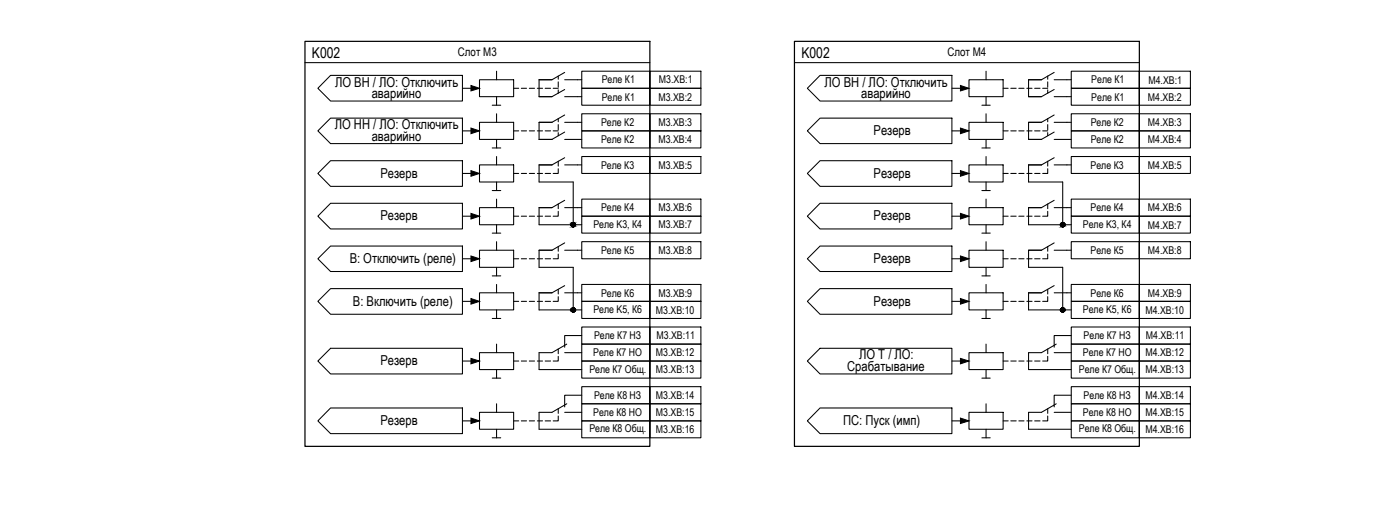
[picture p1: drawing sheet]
<svg xmlns="http://www.w3.org/2000/svg" width="340mm" height="128mm" viewBox="0 0 340 128" stroke-linecap="round" stroke-linejoin="round" font-family="sans-serif">
<path d="M74.1 10h83.8v98.3h-83.8zM193.1 10h83.8v98.3h-83.8z" fill="none" stroke="#000" stroke-width=".3"/>
<!-- layer: 0 -->
<g fill="none" stroke="#000" stroke-width=".25">
<path d="M74.1 15.2h83.8M116.5 19.3h8.3v4.2h-8.3zM120.7 17.3v2M134.1 19.3h-3.1v4.2h3.1M135.7 18.5v.7M135.7 19.9v1.3M140.3 19.3h1.1M141.4 17.3h16.5v4.1h-16.5zM157.9 17.3h12.4v4.1h-12.4zM193.1 15.2h83.8M235.5 19.3h8.3v4.2h-8.3zM239.6 17.3v2"/>
<path d="M253.1 19.3h-3.1v4.2h3.1M254.6 18.5v.7M254.6 19.9v1.3M259.3 19.3h1M260.3 17.3h16.6v4.1h-16.6zM276.9 17.3h12.4v4.1h-12.4zM112.4 31.7h3.1M112.4 21.4h3.1M116.5 29.7h8.3v4.1h-8.3zM119.6 35.9h2.1M119.6 25.5h2.1M120.7 23.5v2"/>
<path d="M120.7 27.6v2.1M120.7 33.8v2.1M120.7 38v2M124.8 31.7h1.3M124.8 21.4h1.3M126.7 31.7h1.3M126.7 21.4h1.3M128.6 31.7h1.3M128.6 21.4h1.3M130.6 31.7h1.3M130.6 21.4h1.3M132.5 31.7h1.3"/>
<path d="M132.5 21.4h1.3M134.1 29.7h-3.1v4.1h3.1M134.4 31.7h1.3M134.4 21.4h1.3M135.7 21.8v.8M135.7 28.8v.7M135.7 30.2v1.3M135.7 32.2v.7M135.7 39.1v1.2M140.3 33.8h1.1M140.3 29.7h1.1M140.3 23.5h1.1"/>
<path d="M141.4 38h16.5v4.1h-16.5zM141.4 27.6h16.5v4.1h-16.5zM141.4 31.7h16.5v4.2h-16.5zM141.4 21.4h16.5v4.1h-16.5zM157.9 38h12.4v4.1h-12.4zM157.9 27.6h12.4v4.1h-12.4zM157.9 31.7h12.4v4.2h-12.4zM157.9 21.4h12.4v4.1h-12.4zM231.3 31.7h3.2M231.3 21.4h3.2M235.5 29.7h8.3v4.1h-8.3zM238.6 35.9h2.1"/>
<path d="M238.6 25.5h2.1M239.6 23.5v2M239.6 27.6v2.1M239.6 33.8v2.1M239.6 38v2M243.8 31.7h1.2M243.8 21.4h1.2M245.6 31.7h1.4M245.6 21.4h1.4M247.6 31.7h1.3M247.6 21.4h1.3M249.5 31.7h1.3"/>
<path d="M249.5 21.4h1.3M251.4 31.7h1.4M251.4 21.4h1.4M253.1 29.7h-3.1v4.1h3.1M253.4 31.7h1.2M253.4 21.4h1.2M254.6 21.8v.8M254.6 28.8v.7M254.6 30.2v1.3M254.6 32.2v.7M254.6 39.1v1.2M259.3 33.8h1"/>
<path d="M259.3 29.7h1M259.3 23.5h1M260.3 38h16.6v4.1h-16.6zM260.3 27.6h16.6v4.1h-16.6zM260.3 31.7h16.6v4.2h-16.6zM260.3 21.4h16.6v4.1h-16.6zM276.9 38h12.4v4.1h-12.4zM276.9 27.6h12.4v4.1h-12.4zM276.9 31.7h12.4v4.2h-12.4zM276.9 21.4h12.4v4.1h-12.4zM112.4 52.5h3.1M112.4 42.1h3.1"/>
<path d="M116.5 50.4h8.3v4.1h-8.3zM116.5 40h8.3v4.2h-8.3zM119.6 56.6h2.1M119.6 46.2h2.1M120.7 44.2v2M120.7 48.3v2.1M120.7 54.5v2.1M120.7 58.6v2.1M124.8 52.5h1.3M124.8 42.1h1.3M126.7 52.5h1.3M126.7 42.1h1.3"/>
<path d="M128.6 52.5h1.3M128.6 42.1h1.3M130.6 52.5h1.3M130.6 42.1h1.3M132.5 52.5h1.3M132.5 42.1h1.3M134.1 40h-3.1v4.2h8.3v10.3M134.1 50.4h-3.1v4.1h10.4M135.7 51.3v1.2h-1.3M135.7 40.9v1.2h-1.3M135.7 49.5v1.1M135.7 59.8v1.2"/>
<path d="M140.3 50.4h1.1M140.3 40h1.1M141.4 58.6h16.5v4.2h-16.5zM141.4 48.3h16.5v4.2h-16.5zM141.4 52.5h16.5v4.1h-16.5zM157.9 58.6h12.4v4.2h-12.4zM157.9 48.3h12.4v4.2h-12.4zM157.9 52.5h12.4v4.1h-12.4zM231.3 52.5h3.2M231.3 42.1h3.2M235.5 50.4h8.3v4.1h-8.3zM235.5 40h8.3v4.2h-8.3z"/>
<path d="M238.6 56.6h2.1M238.6 46.2h2.1M239.6 44.2v2M239.6 48.3v2.1M239.6 54.5v2.1M239.6 58.6v2.1M243.8 52.5h1.2M243.8 42.1h1.2M245.6 52.5h1.4M245.6 42.1h1.4M247.6 52.5h1.3M247.6 42.1h1.3"/>
<path d="M249.5 52.5h1.3M249.5 42.1h1.3M251.4 52.5h1.4M251.4 42.1h1.4M253.1 50.4h-3.1v4.1h10.3M253.1 40h-3.1v4.2h8.3v10.3M254.6 51.3v1.2h-1.2M254.6 40.9v1.2h-1.2M254.6 49.5v1.1M254.6 59.8v1.2M259.3 50.4h1M259.3 40h1"/>
<path d="M260.3 58.6h16.6v4.2h-16.6zM260.3 48.3h16.6v4.2h-16.6zM260.3 52.5h16.6v4.1h-16.6zM276.9 58.6h12.4v4.2h-12.4zM276.9 48.3h12.4v4.2h-12.4zM276.9 52.5h12.4v4.1h-12.4zM112.4 73.1h3.1M112.4 62.8h3.1M116.5 71h8.3v4.2h-8.3zM116.5 60.7h8.3v4.2h-8.3zM119.6 77.3h2.1M119.6 66.9h2.1"/>
<path d="M120.7 64.9v2M120.7 69v2M120.7 75.2v2.1M124.8 73.1h1.3M124.8 62.8h1.3M126.7 73.1h1.3M126.7 62.8h1.3M128.6 73.1h1.3M128.6 62.8h1.3M130.6 73.1h1.3M130.6 62.8h1.3M132.5 73.1h1.3"/>
<path d="M132.5 62.8h1.3M134.1 60.7h-3.1v4.2h8.3v10.3M134.1 71h-3.1v4.2h10.4M135.7 72v1.1h-1.3M135.7 61.6v1.2h-1.3M135.7 70.2v1.1M140.3 71h1.1M140.3 60.7h1.1M141.4 79.3h16.5v4.2h-16.5zM141.4 69h16.5v4.1h-16.5zM141.4 73.1h16.5v4.2h-16.5zM157.9 79.3h12.4v4.2h-12.4z"/>
<path d="M157.9 69h12.4v4.1h-12.4zM157.9 73.1h12.4v4.2h-12.4zM231.3 73.1h3.2M231.3 62.8h3.2M235.5 71h8.3v4.2h-8.3zM235.5 60.7h8.3v4.2h-8.3zM238.6 77.3h2.1M238.6 66.9h2.1M239.6 64.9v2M239.6 69v2M239.6 75.2v2.1M243.8 73.1h1.2"/>
<path d="M243.8 62.8h1.2M245.6 73.1h1.4M245.6 62.8h1.4M247.6 73.1h1.3M247.6 62.8h1.3M249.5 73.1h1.3M249.5 62.8h1.3M251.4 73.1h1.4M251.4 62.8h1.4M253.1 71h-3.1v4.2h10.3M253.1 60.7h-3.1v4.2h8.3v10.3M254.6 72v1.1h-1.2"/>
<path d="M254.6 61.6v1.2h-1.2M254.6 70.2v1.1M259.3 71h1M259.3 60.7h1M260.3 79.3h16.6v4.2h-16.6zM260.3 69h16.6v4.1h-16.6zM260.3 73.1h16.6v4.2h-16.6zM276.9 79.3h12.4v4.2h-12.4zM276.9 69h12.4v4.1h-12.4zM276.9 73.1h12.4v4.2h-12.4zM80.3 84.5h32.1v6.2h-32.1l-3.1-3.1zM112.4 87.6h3.1"/>
<path d="M116.5 85.6h8.3v4.1h-8.3zM119.6 91.7h2.1M120.7 83.5v2.1M120.7 89.7v2M120.7 98v2M124.8 87.6h1.3M126.7 87.6h1.3M128.6 87.6h1.3M130.6 87.6h1.3M132.5 87.6h1.3M135.7 86.4v1.2h-1.3M135.7 84.7v1.1"/>
<path d="M135.7 99.1v1.2M137.2 85.6h4.2M137.7 98l-3.6 2h-3.1v4.1h10.4M137.7 83.5l-3.6 2.1h-3.1v4.1h10.4M141.4 93.8h16.5v4.2h-16.5zM141.4 98h16.5v4.1h-16.5zM141.4 95.9h-4.2v2.8M141.4 83.5h16.5v4.1h-16.5zM141.4 87.6h16.5v4.1h-16.5zM141.4 81.4h-4.2v2.8M157.9 93.8h12.4v4.2h-12.4zM157.9 98h12.4v4.1h-12.4z"/>
<path d="M157.9 83.5h12.4v4.1h-12.4zM157.9 87.6h12.4v4.1h-12.4zM199.3 84.5h32v6.2h-32l-3.1-3.1zM231.3 87.6h3.2M235.5 85.6h8.3v4.1h-8.3zM238.6 91.7h2.1M239.6 83.5v2.1M239.6 89.7v2M239.6 98v2M243.8 87.6h1.2M245.6 87.6h1.4M247.6 87.6h1.3"/>
<path d="M249.5 87.6h1.3M251.4 87.6h1.4M254.6 86.4v1.2h-1.2M254.6 84.7v1.1M254.6 99.1v1.2M256.2 85.6h4.1M256.7 98l-3.6 2h-3.1v4.1h10.3M256.7 83.5l-3.6 2.1h-3.1v4.1h10.3M260.3 93.8h16.6v4.2h-16.6zM260.3 98h16.6v4.1h-16.6zM260.3 95.9h-4.1v2.8M260.3 83.5h16.6v4.1h-16.6z"/>
<path d="M260.3 87.6h16.6v4.1h-16.6zM260.3 81.4h-4.1v2.8M276.9 93.8h12.4v4.2h-12.4zM276.9 98h12.4v4.1h-12.4zM276.9 83.5h12.4v4.1h-12.4zM276.9 87.6h12.4v4.1h-12.4zM112.4 102.1h3.1M116.5 100h8.3v4.1h-8.3zM119.6 106.2h2.1M120.7 104.1v2.1M124.8 102.1h1.3M126.7 102.1h1.3"/>
<path d="M128.6 102.1h1.3M130.6 102.1h1.3M132.5 102.1h1.3M135.7 100.9v1.2h-1.3M137.2 100h4.2M141.4 102.1h16.5v4.1h-16.5zM157.9 102.1h12.4v4.1h-12.4zM231.3 102.1h3.2M235.5 100h8.3v4.1h-8.3zM238.6 106.2h2.1M239.6 104.1v2.1M243.8 102.1h1.2"/>
<path d="M245.6 102.1h1.4M247.6 102.1h1.3M249.5 102.1h1.3M251.4 102.1h1.4M254.6 100.9v1.2h-1.2M256.2 100h4.1M260.3 102.1h16.6v4.1h-16.6zM276.9 102.1h12.4v4.1h-12.4z"/>
<circle cx="139.3" cy="54.5" r=".53"/>
<circle cx="258.3" cy="54.5" r=".53"/>
<circle cx="139.3" cy="75.2" r=".53"/>
<circle cx="258.3" cy="75.2" r=".53"/>
</g>
<g fill="none" stroke="#000" stroke-width=".25">
<path d="M80.3 18.3h32.1v6.2h-32.1l-3.1-3.1zM137.2 17.6l-3.1 1.7h-3.1M137.2 19.3h3.1M199.3 18.3h32v6.2h-32l-3.1-3.1zM256.2 17.6l-3.1 1.7h-3.1M256.2 19.3h3.1M77.2 31.7l3.1-3h32.1v6.1h-32.1zM137.2 38.3l-3.1 1.7h-3.1M137.2 27.9l-3.1 1.8h-3.1M137.2 29.7h3.1M137.2 32l-3.1 1.8h-3.1M137.2 33.8h3.1"/>
<path d="M137.2 21.7l-3.1 1.8h-3.1M137.2 23.5h3.1M196.2 31.7l3.1-3h32v6.1h-32zM256.2 38.3l-3.1 1.7h-3.1M256.2 27.9l-3.1 1.8h-3.1M256.2 29.7h3.1M256.2 32l-3.1 1.8h-3.1M256.2 33.8h3.1M256.2 21.7l-3.1 1.8h-3.1M256.2 23.5h3.1M77.2 42.1l3.1-3.1h32.1v6.2h-32.1zM80.3 49.3h32.1v6.2h-32.1l-3.1-3z"/>
<path d="M137.2 58.9l-3.1 1.8h-3.1M137.2 48.6l-3.1 1.8h-3.1M137.2 50.4h3.1M137.2 40h3.1M196.2 42.1l3.1-3.1h32v6.2h-32zM199.3 49.3h32v6.2h-32l-3.1-3zM256.2 58.9l-3.1 1.8h-3.1M256.2 48.6l-3.1 1.8h-3.1M256.2 50.4h3.1M256.2 40h3.1M77.2 62.8l3.1-3.1h32.1v6.2h-32.1zM77.2 73.1l3.1-3.1h32.1v6.2h-32.1z"/>
<path d="M137.2 69.3l-3.1 1.7h-3.1M137.2 71h3.1M137.2 60.7h3.1M196.2 62.8l3.1-3.1h32v6.2h-32zM196.2 73.1l3.1-3.1h32v6.2h-32zM256.2 69.3l-3.1 1.7h-3.1M256.2 71h3.1M256.2 60.7h3.1M80.3 99h32.1v6.2h-32.1l-3.1-3.1zM199.3 99h32v6.2h-32l-3.1-3.1z"/>
</g>
<!-- layer: 0 -->
<g fill="#000" stroke="#000" stroke-width=".24">
<path d="M114.5 20.7l2 .7-2 .7zM114.5 31.1l2 .6-2 .7zM233.4 20.7l2.1 .7-2.1 .7zM233.4 31.1l2.1 .6-2.1 .7zM114.5 41.4l2 .7-2 .7zM114.5 51.8l2 .7-2 .6zM139.2 54h.1zM139.2 55h.2zM233.4 41.4l2.1 .7-2.1 .7zM233.4 51.8l2.1 .7-2.1 .6zM258.2 54h.1zM258.1 55h.2z"/>
<path d="M114.5 62.1l2 .7-2 .7zM114.5 72.4l2 .7-2 .7zM139.2 74.7h.1zM139.2 75.7h.2zM233.4 62.1l2.1 .7-2.1 .7zM233.4 72.4l2.1 .7-2.1 .7zM258.2 74.7h.1zM114.5 87l2 .6-2 .7zM233.4 87l2.1 .6-2.1 .7zM114.5 101.4l2 .7-2 .6zM233.4 101.4l2.1 .7-2.1 .6z"/>
<path d="M138.8 54.5h1zM138.8 54.6l1-.1z"/>
<path d="M138.8 54.3h1zM138.8 54.4l1-.1z"/>
<path d="M138.8 54.4h1zM138.8 54.4h1z"/>
<path d="M138.8 54.4h1zM138.8 54.4h1z"/>
<path d="M138.8 54.4h1zM138.8 54.5l1-.1z"/>
<path d="M138.8 54.6h1zM138.8 54.6h1z"/>
<path d="M138.8 54.6h1zM138.8 54.7l1-.1z"/>
<path d="M138.8 54.7h1zM138.8 54.7h1z"/>
<path d="M138.8 54.7h1zM138.8 54.7h1z"/>
<path d="M138.8 54.2h.9zM138.8 54.3h1z"/>
<path d="M138.8 54.3h1zM138.8 54.3h1z"/>
<path d="M138.8 54.7h1zM138.8 54.8l1-.1z"/>
<path d="M138.8 54.8h.9zM138.9 54.8h.8z"/>
<path d="M138.9 54.2h.8zM138.8 54.2h.9z"/>
<path d="M138.9 54.8h.8zM138.9 54.9l.8-.1z"/>
<path d="M138.9 54.1h.7zM138.9 54.2h.8z"/>
<path d="M138.9 54.9h.7zM139 54.9h.6z"/>
<path d="M139 54.1h.6zM138.9 54.1h.7z"/>
<path d="M139 54.9h.6zM139 54.9h.6z"/>
<path d="M139 54.1h.6zM139 54.1h.6z"/>
<path d="M139 54.9h.6zM139.1 54.9h.5z"/>
<path d="M139.1 54.1h.5zM139 54.1h.6z"/>
<path d="M139.1 54.9h.5zM139.1 55l.5-.1z"/>
<path d="M139.1 54h.4zM139.1 54.1h.5z"/>
<path d="M139.1 55h.4zM139.1 55h.4z"/>
<path d="M139.1 54h.4zM139.1 54h.4z"/>
<path d="M139.1 55h.4zM139.2 55h.3z"/>
<path d="M139.1 54h.3zM139.1 54h.4z"/>
<path d="M139.2 54h.1zM139.2 54h.2z"/>
<path d="M139.2 55h.2zM139.2 55h.1z"/>
<path d="M257.8 54.3h.9zM257.8 54.4h1z"/>
<path d="M257.8 54.4h1zM257.8 54.4h1z"/>
<path d="M257.8 54.4h1zM257.8 54.4h1z"/>
<path d="M257.8 54.4h1zM257.8 54.5l1-.1z"/>
<path d="M257.8 54.5h1zM257.8 54.6l1-.1z"/>
<path d="M257.8 54.6h1zM257.8 54.6h1z"/>
<path d="M257.8 54.6h1zM257.8 54.7l1-.1z"/>
<path d="M257.8 54.7h1zM257.8 54.7h1z"/>
<path d="M257.8 54.7h.9zM257.8 54.7h.9z"/>
<path d="M257.8 54.3h.9zM257.8 54.3h.9z"/>
<path d="M257.8 54.7h.9zM257.8 54.8l.9-.1z"/>
<path d="M257.8 54.2h.8zM257.8 54.2h.9z"/>
<path d="M257.8 54.2h.9zM257.8 54.3h.9z"/>
<path d="M257.8 54.8h.9zM257.8 54.8h.9z"/>
<path d="M257.8 54.8h.8zM257.9 54.9l.7-.1z"/>
<path d="M257.9 54.1h.7zM257.8 54.2l.8-.1z"/>
<path d="M257.9 54.9h.7zM257.9 54.9h.7z"/>
<path d="M257.9 54.1h.7zM257.9 54.1h.7z"/>
<path d="M257.9 54.9h.7zM258 54.9h.6z"/>
<path d="M257.9 54.1h.7zM257.9 54.1h.7z"/>
<path d="M258 54.9h.6zM258 54.9h.6z"/>
<path d="M258 54.1h.5zM258 54.1h.6z"/>
<path d="M258 54.9h.5zM258.1 55l.4-.1z"/>
<path d="M258.1 54h.4zM258 54.1h.5z"/>
<path d="M258.1 55h.4zM258.1 55h.4z"/>
<path d="M258.1 54h.3zM258.1 54h.4z"/>
<path d="M258.1 55h.3zM258.1 55h.3z"/>
<path d="M258.1 54h.2zM258.1 54h.3z"/>
<path d="M258.2 54h.1zM258.1 54h.2z"/>
<path d="M258.2 55h.1zM258.2 55h.1z"/>
<path d="M138.8 75.2h1zM138.8 75.2h1z"/>
<path d="M138.8 75h1zM138.8 75.1l1-.1z"/>
<path d="M138.8 75.1h1zM138.8 75.1h1z"/>
<path d="M138.8 75.1h1zM138.8 75.1h1z"/>
<path d="M138.8 75.1h1zM138.8 75.2l1-.1z"/>
<path d="M138.8 75.2h1zM138.8 75.3l1-.1z"/>
<path d="M138.8 75.3h1zM138.8 75.4l1-.1z"/>
<path d="M138.8 75.4h1zM138.8 75.4h1z"/>
<path d="M138.8 75.4h1zM138.8 75.4h1z"/>
<path d="M138.8 74.9h.9zM138.8 75h1z"/>
<path d="M138.8 75h1zM138.8 75h1z"/>
<path d="M138.8 75.4h1zM138.8 75.5l1-.1z"/>
<path d="M138.8 75.5h.9zM138.9 75.5h.8z"/>
<path d="M138.9 74.9h.8zM138.8 74.9h.9z"/>
<path d="M138.9 75.5h.8zM138.9 75.6l.8-.1z"/>
<path d="M138.9 74.8h.7zM138.9 74.9h.8z"/>
<path d="M139 74.8h.6zM138.9 74.8h.7z"/>
<path d="M139 75.6h.6zM138.9 75.6h.7z"/>
<path d="M139 75.6h.6zM139 75.6h.6z"/>
<path d="M139 74.8h.6zM139 74.8h.6z"/>
<path d="M139 75.6h.6zM139.1 75.6h.5z"/>
<path d="M139 74.8h.6zM139 74.8h.6z"/>
<path d="M139.1 75.6h.5zM139.1 75.6h.5z"/>
<path d="M139.1 74.7h.4zM139.1 74.8h.5z"/>
<path d="M139.1 75.6h.4zM139.1 75.7l.4-.1z"/>
<path d="M139.1 74.7h.4zM139.1 74.7h.4z"/>
<path d="M139.1 75.7h.4zM139.2 75.7h.3z"/>
<path d="M139.1 74.7h.3zM139.1 74.7h.4z"/>
<path d="M139.2 74.7h.1zM139.2 74.7h.2z"/>
<path d="M139.2 75.7h.2zM139.2 75.7h.1z"/>
<path d="M257.8 75h.9zM257.8 75.1h1z"/>
<path d="M257.8 75.1h1zM257.8 75.1h1z"/>
<path d="M257.8 75.1h1zM257.8 75.1h1z"/>
<path d="M257.8 75.1h1zM257.8 75.2l1-.1z"/>
<path d="M257.8 75.2h1zM257.8 75.2h1z"/>
<path d="M257.8 75.2h1zM257.8 75.3l1-.1z"/>
<path d="M257.8 75.3h1zM257.8 75.4l1-.1z"/>
<path d="M257.8 75.4h1zM257.8 75.4h1z"/>
<path d="M257.8 75.4h.9zM257.8 75.4h.9z"/>
<path d="M257.8 75h.9zM257.8 75h.9z"/>
<path d="M257.8 75.4h.9zM257.8 75.5l.9-.1z"/>
<path d="M257.8 74.9h.8zM257.8 74.9h.9z"/>
<path d="M257.8 74.9h.9zM257.8 75h.9z"/>
<path d="M257.8 75.5h.9zM257.8 75.5h.9z"/>
<path d="M257.8 75.5h.8zM257.9 75.6l.7-.1z"/>
<path d="M257.9 74.8h.7zM257.8 74.9l.8-.1z"/>
<path d="M257.9 75.6h.7zM257.9 75.6h.7z"/>
<path d="M257.9 74.8h.7zM257.9 74.8h.7z"/>
<path d="M257.9 75.6h.7zM258 75.6h.6z"/>
<path d="M258 74.8h.6zM257.9 74.8h.7z"/>
<path d="M258 75.6h.6zM258 75.6h.6z"/>
<path d="M258 74.8h.5zM258 74.8h.6z"/>
<path d="M258 75.6h.5zM258.1 75.6h.4z"/>
<path d="M258.1 74.7h.4zM258 74.8h.5z"/>
<path d="M258.1 75.6h.4zM258.1 75.7l.4-.1z"/>
<path d="M258.1 74.7h.3zM258.1 74.7h.4z"/>
<path d="M258.1 75.7h.3zM258.1 75.7h.3z"/>
<path d="M258.1 74.7h.2zM258.1 74.7h.2z"/>
<path d="M258.1 74.7h.2zM258.1 74.7h.3z"/>
<path d="M258.1 75.7h.2zM258.2 75.7h.1zM258.2 75.7h.1z"/>
</g>
<g font-size="3.6">
<text x="75.8" y="14.1">K002</text>
<text x="194.8" y="14.1">K002</text>
</g>
<g font-size="3.3">
<text x="81.4" y="21">ЛО ВН / ЛО: Отключить</text>
<text x="90.3" y="23.8">аварийно</text>
<text x="200.4" y="21">ЛО ВН / ЛО: Отключить</text>
<text x="209.3" y="23.8">аварийно</text>
<text x="81.4" y="31.4">ЛО НН / ЛО: Отключить</text>
<text x="90.3" y="34.2">аварийно</text>
<text x="212.3" y="32.7">Резерв</text>
<text x="92.4" y="43.1">Резерв</text>
<text x="212.3" y="43.1">Резерв</text>
<text x="92.4" y="53.4">Резерв</text>
<text x="212.3" y="53.4">Резерв</text>
<text x="85" y="63.8">В: Отключить (реле)</text>
<text x="212.3" y="63.8">Резерв</text>
<text x="85.8" y="74.1">В: Включить (реле)</text>
<text x="212.3" y="74.1">Резерв</text>
<text x="92.4" y="88.6">Резерв</text>
<text x="208.8" y="87.2">ЛО Т / ЛО:</text>
<text x="205.9" y="90">Срабатывание</text>
<text x="92.4" y="103.1">Резерв</text>
<text x="204.9" y="103.1">ПС: Пуск (имп)</text>
</g>
<g font-size="2.9">
<text x="111.3" y="13.6">Слот М3</text>
<text x="230.2" y="13.6">Слот М4</text>
</g>
<g font-size="2.6">
<text x="146.2" y="20.2">Реле К1</text>
<text x="160.1" y="20.2">М3.XB:1</text>
<text x="265.2" y="20.2">Реле К1</text>
<text x="279.1" y="20.3">М4.XB:1</text>
<text x="146.2" y="24.4">Реле К1</text>
<text x="160" y="24.4">М3.XB:2</text>
<text x="265.2" y="24.4">Реле К1</text>
<text x="279" y="24.4">М4.XB:2</text>
<text x="146.1" y="30.6">Реле К2</text>
<text x="146.1" y="34.8">Реле К2</text>
<text x="160" y="30.6">М3.XB:3</text>
<text x="160" y="34.8">М3.XB:4</text>
<text x="265.1" y="30.6">Реле К2</text>
<text x="265.1" y="34.8">Реле К2</text>
<text x="279" y="30.6">М4.XB:3</text>
<text x="279" y="34.8">М4.XB:4</text>
<text x="146.1" y="40.9">Реле К3</text>
<text x="160" y="40.9">М3.XB:5</text>
<text x="265" y="40.9">Реле К3</text>
<text x="279" y="40.9">М4.XB:5</text>
<text x="146.1" y="51.3">Реле К4</text>
<text x="160" y="51.3">М3.XB:6</text>
<text x="265" y="51.3">Реле К4</text>
<text x="279" y="51.3">М4.XB:6</text>
<text x="144.2" y="55.2">Реле K3, К4</text>
<text x="160" y="55.4">М3.XB:7</text>
<text x="263.2" y="55.2">Реле K3, К4</text>
<text x="279" y="55.5">М4.XB:7</text>
<text x="146.1" y="61.6">Реле К5</text>
<text x="160" y="61.6">М3.XB:8</text>
<text x="265" y="61.6">Реле К5</text>
<text x="279" y="61.6">М4.XB:8</text>
<text x="146.1" y="72">Реле К6</text>
<text x="160" y="72">М3.XB:9</text>
<text x="265" y="72">Реле К6</text>
<text x="279" y="72">М4.XB:9</text>
<text x="144.2" y="75.9">Реле K5, К6</text>
<text x="159.4" y="76.1">М3.XB:10</text>
<text x="263.2" y="75.9">Реле K5, К6</text>
<text x="278.4" y="76.1">М4.XB:10</text>
<text x="144.4" y="82.3">Реле К7 НЗ</text>
<text x="159.5" y="82.3">М3.XB:11</text>
<text x="263.3" y="82.3">Реле К7 НЗ</text>
<text x="278.5" y="82.3">М4.XB:11</text>
<text x="144.2" y="86.5">Реле К7 НО</text>
<text x="159.4" y="86.4">М3.XB:12</text>
<text x="263.2" y="86.5">Реле К7 НО</text>
<text x="278.4" y="86.5">М4.XB:12</text>
<text x="143.2" y="90.4">Реле К7 Общ.</text>
<text x="159.4" y="90.6">М3.XB:13</text>
<text x="262.2" y="90.4">Реле К7 Общ.</text>
<text x="278.4" y="90.6">М4.XB:13</text>
<text x="144.2" y="101">Реле К8 НО</text>
<text x="144.4" y="96.8">Реле К8 НЗ</text>
<text x="159.4" y="96.8">М3.XB:14</text>
<text x="159.4" y="100.9">М3.XB:15</text>
<text x="263.2" y="101">Реле К8 НО</text>
<text x="263.3" y="96.8">Реле К8 НЗ</text>
<text x="278.4" y="96.8">М4.XB:14</text>
<text x="278.4" y="100.9">М4.XB:15</text>
<text x="143.2" y="104.9">Реле К8 Общ.</text>
<text x="159.4" y="105.1">М3.XB:16</text>
<text x="262.2" y="104.9">Реле К8 Общ.</text>
<text x="278.4" y="105.1">М4.XB:16</text>
</g>
</svg>
